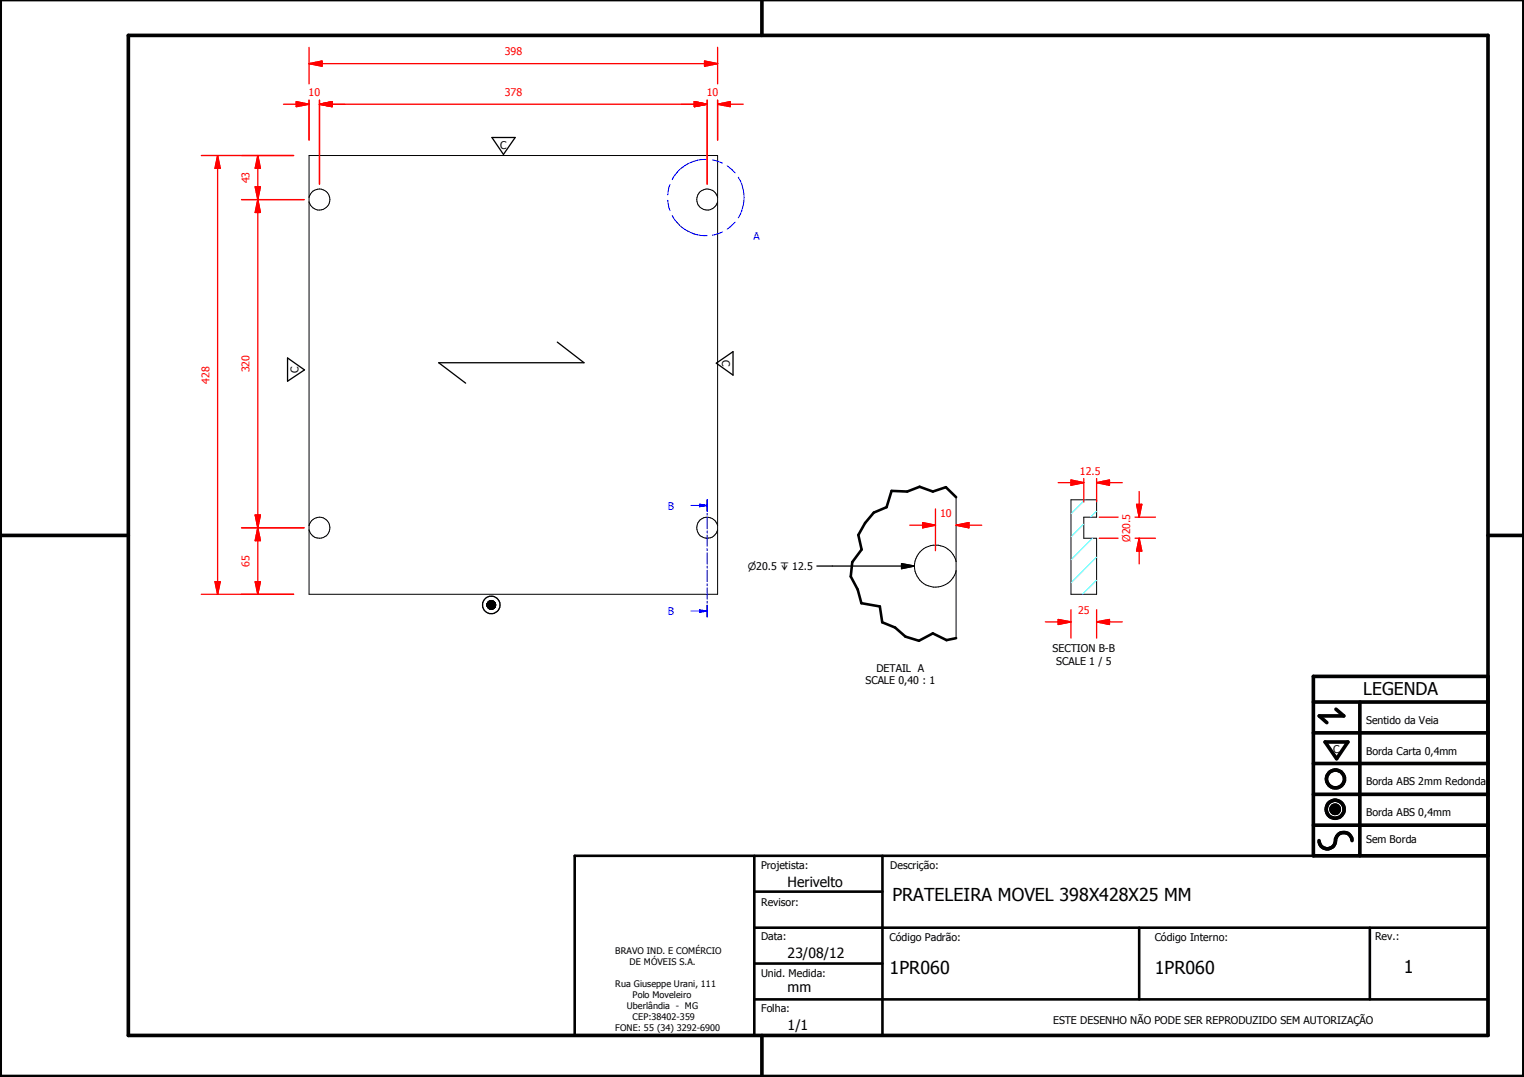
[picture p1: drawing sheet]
<svg xmlns="http://www.w3.org/2000/svg" width="297mm" height="210mm" viewBox="0 0 297 210" stroke-linecap="round" stroke-linejoin="round" font-family="sans-serif">
<g fill="none" stroke="#000" stroke-width=".19">
<path d="M60.2 30.3h79.7v85.5h-79.7zM60.2 38.4a2.06 2.06 0 0 1 3.2-1.2 2.06 2.06 0 0 1 0 3.4 2.06 2.06 0 0 1-3.2-1.2M139.9 38.4a2.06 2.06 0 0 0-3.2-1.2 2.06 2.06 0 0 0 0 3.4 2.06 2.06 0 0 0 3.2-1.2M186.3 96.9v27.5M208.7 97.4h5v3.4h-2.5v4.1h2.5v10.9h-5zM60.2 102.4a2.05 2.05 0 0 1 3.2-1.2 2.05 2.05 0 0 1 0 3.3 2.05 2.05 0 0 1-3.2-1.2M94.9 117.7v.4zM94.9 117.7v.3zM94.9 117.8v.2zM95 117.6v.6zM95 117.6l-.1 .5zM95 117.5v.8z"/>
<path d="M95 117.5v.7zM95.1 117.4v1zM95.1 117.3h.1l-.1 1.1zM95.1 117.3v1.1zM95.2 117.3v1.2zM95.2 117.2v1.4zM95.3 117.2v1.4zM95.4 117.1v1.6zM95.5 117.1v1.6zM95.5 117.1l-.1 1.6zM95.6 117.1v1.6zM95.7 117.1v1.6z"/>
<path d="M95.7 117.1l-.1 1.6zM95.8 117.1v1.6zM95.8 117.1l-.1 1.6zM95.9 117.1l-.1 1.6zM95.9 117.1v1.6zM96 117.1l-.1 1.6zM96 117.1v1.6zM96.1 117.1l-.1 1.6zM96.1 117.1v1.6zM96.2 117.2l-.1 1.5zM96.2 117.2v1.4zM96.3 117.3l-.1 1.3z"/>
<path d="M96.3 117.3v1.2zM96.4 117.3l-.1 1.2zM96.4 117.3v1.1zM96.4 117.4v1zM96.5 117.5l-.1 .9zM96.5 117.5v.8zM96.5 117.6v.7zM96.5 117.6v.6zM96.6 117.6l-.1 .6zM96.6 117.6v.6zM96.6 117.7v.5zM96.6 117.7v.4z"/>
<path d="M96.6 117.8v.3zM96.6 117.8v.2zM139.9 102.4a2.05 2.05 0 0 0-3.2-1.2 2.05 2.05 0 0 0 0 3.3 2.05 2.05 0 0 0 3.2-1.2M186.3 109.4a4.1 4.1 0 0 0-6.3-2.5 4.1 4.1 0 0 0 0 6.8 4.1 4.1 0 0 0 6.3-2.4M259.4 157.6l1.6 .1zM259.4 157.7l1.6 .1zM259.4 157.8l1.6 .1zM259.4 157.9h1.6v.1zM259.4 157.9l1.6 .1h-1.5zM259.4 157.6h1.6zM259.5 158h1.5zM259.5 158l1.4 .1z"/>
<path d="M259.5 157.5l1.5 .1zM259.5 158.1h1.4zM259.5 157.4l1.5 .1zM259.5 158.1l1.4 .1zM259.5 157.3l1.4 .1zM259.6 158.2h1.3zM259.6 158.2h1.2zM259.6 157.2l1.3 .1zM259.6 158.2l1.2 .1zM259.6 157.2h1.3zM259.7 158.3h1.1zM259.7 158.3l1 .1z"/>
<path d="M259.7 157.1l1.1 .1zM259.7 157.1h1.1zM259.8 158.4h.9zM259.8 158.4h.8zM259.8 157.1h1zM259.8 157.1h.9zM259.8 158.4l.8 .1zM259.8 157l.9 .1zM259.8 157h.8zM259.9 158.5h.7zM259.9 158.5h.6zM259.9 157h.7z"/>
<path d="M260 158.5h.5zM260 158.5h.4zM260 157h.6zM260.1 158.5h.3zM260.1 158.5h.2zM260.1 156.9l.4 .1zM260.1 156.9h.3zM260.1 156.9h.2z"/>
</g>
<path d="M186.3 96.9l-1.9-1.9-2.6 .8-2.6-.9-2.4 .9-3-.1-1 3.1-2.5 1.1-1.7 2-1.3 2.4 .6 2.8-1.8 2.5-.3 2.8 1.4 2.5 .7 2.7 3.6 .6 .5 3.1 2.5 1 2 1.8 2.6 .8 2.7-1.5 2.7 1.4 1.8-.4M112 166.8h178v35h-178zM147 173.8h25M147 166.8v35M172 166.8v35M147 194.8h143M147 180.8h143M147 187.8h25M222 180.8v14M267 180.8v14" fill="none" stroke="#000" stroke-width=".51"/>
<g fill="#000">
<path d="M95 117.6l-.1 .5zM94.9 117.7v.4zM94.9 117.7v.3zM94.9 117.8v.2zM95 117.6v.6zM95 117.5v.7zM95 117.5v.8zM95.1 117.3v1.1zM95.1 117.4v1zM95.1 117.3h.1l-.1 1.1zM95.2 117.3v1.2zM95.2 117.2v1.4z"/>
<path d="M95.3 117.2v1.4zM95.4 117.1v1.6zM95.5 117.1v1.6zM95.5 117.1l-.1 1.6zM95.6 117.1v1.6zM95.7 117.1v1.6zM95.7 117.1l-.1 1.6zM95.8 117.1v1.6zM95.8 117.1l-.1 1.6zM95.9 117.1l-.1 1.6zM95.9 117.1v1.6zM96 117.1l-.1 1.6z"/>
<path d="M96 117.1v1.6zM96.1 117.1l-.1 1.6zM96.1 117.1v1.6zM96.2 117.2l-.1 1.5zM96.2 117.2v1.4zM96.3 117.3l-.1 1.3zM96.3 117.3v1.2zM96.4 117.3l-.1 1.2zM96.4 117.3v1.1zM96.4 117.4v1zM96.5 117.5l-.1 .9zM96.5 117.5v.8z"/>
<path d="M96.5 117.6v.7zM96.5 117.6v.6zM96.6 117.6l-.1 .6zM96.6 117.6v.6zM96.6 117.7v.5zM96.6 117.7v.4zM96.6 117.8v.3zM96.6 117.8v.2zM259.4 157.6h1.6zM259.5 157.5l1.5 .1zM259.5 157.4l1.5 .1zM259.5 157.3l1.4 .1z"/>
<path d="M259.6 157.2l1.3 .1zM259.6 157.2h1.3zM259.7 157.1l1.1 .1zM259.7 157.1h1.1zM259.8 157.1h1zM259.8 157.1h.9zM259.8 157l.9 .1zM259.8 157h.8zM259.9 157h.7zM260 157h.6zM260.1 156.9l.4 .1zM260.1 156.9h.3z"/>
<path d="M260.1 156.9h.2zM260.1 158.5h.2zM260 158.5h.4zM260.1 158.5h.3zM259.9 158.5h.6zM260 158.5h.5zM259.8 158.4l.8 .1zM259.9 158.5h.7zM259.8 158.4h.8zM259.7 158.3l1 .1zM259.8 158.4h.9zM259.6 158.2l1.2 .1z"/>
<path d="M259.7 158.3h1.1zM259.6 158.2h1.2zM259.5 158.1l1.4 .1zM259.6 158.2h1.3zM259.5 158l1.4 .1zM259.5 158.1h1.4zM259.4 157.9l1.6 .1h-1.5zM259.5 158h1.5zM259.4 157.6l1.6 .1zM259.4 157.7l1.6 .1zM259.4 157.8l1.6 .1zM259.4 157.9h1.6v.1z"/>
</g>
<g fill="none" stroke="#000" stroke-width=".71">
<path d="M148.5 0v6.9M297 -.1v209.9h-297v-209.9M25 6.9h265v194.9h-265zM0 104.4h25M290 104.4h7M256 136.8h34M260.4 138.2l1.5 1.3h-4.8l1.5 1.3M265 136.8v30M290 131.8h-34v35h34M256 154.8h34M256 148.8h34M256 142.8h34"/>
<path d="M258.3 144.6h4.4l-2.2 3.3zM256 160.8h34M257.1 163.8a1.62 1.62 0 0 0 1.8 1.6 1.62 1.62 0 0 0 1.4-1.9 1.63 1.63 0 0 1 1.7-1.2 1.63 1.63 0 0 1 1.5 1.5M148.5 201.8v8"/>
<circle cx="260.2" cy="157.7" r="1.76"/>
<circle cx="260.2" cy="157.7" r=".82"/>
<circle cx="260.3" cy="151.8" r="1.76"/>
</g>
<g fill="none" stroke="#00f" stroke-width=".19">
<path d="M130.1 39l.5 2.1M130.6 35.9l-.5 2.1M137.8 31.1a7.3 7.3 0 0 0-6.8 3.9M138.8 31.2l2 .6M141.7 32.3l1.6 1.4M143.9 34.5a7.5 7.5 0 0 1 0 8M131 42a7.4 7.4 0 0 0 6.8 3.9M140.8 45.2l-2 .6M143.3 43.3l-1.6 1.4M137.8 97.4v2.3M136.4 119.1h1.4M137.8 100v.5"/>
<path d="M137.8 100.8v2.3M137.8 103.5v.4M137.8 104.3v2.2M137.8 106.9v.4M137.8 107.7v2.2M137.8 110.3v.4M137.8 111.1v2.3M137.8 113.7v.5M137.8 114.6v2.2M137.8 117.2v.4M137.8 118v2.2"/>
</g>
<path d="M137.8 97.4v2.3M137.8 118v2.2" fill="none" stroke="#00f" stroke-width=".3"/>
<path d="M136.4 118.9l1.4 .2-1.4 .2z" fill="#00f"/>
<path d="M136.4 98.5h1.4M134.7 119.1h1.7M136.4 118.9l1.4 .2-1.4 .2z" fill="none" stroke="#00f" stroke-width=".19"/>
<path d="M136.4 98.3l1.4 .2-1.4 .3z" fill="#00f"/>
<path d="M134.7 98.5h1.7M136.4 98.3l1.4 .2-1.4 .3z" fill="none" stroke="#00f" stroke-width=".19"/>
<path d="M211.5 97.4l-2.8 2.8M213.7 99.7l-1.1 1.1M211.2 102.2l-2.5 2.4M212.9 104.9l-4.2 4.2M213.7 113.1l-2.7 2.7M213.7 108.6l-5 5" fill="none" stroke="#0ff" stroke-width=".19"/>
<path d="M57.7 20.3h2.5" fill="none" stroke="#f00" stroke-width=".25"/>
<path d="M57.7 19.8l2.5 .5-2.5 .5z" fill="#f00"/>
<path d="M57.7 19.8l2.5 .5-2.5 .5zM62.3 20.3h2.4" fill="none" stroke="#f00" stroke-width=".25"/>
<path d="M62.3 20.3l2.4-.5v1z" fill="#f00"/>
<path d="M60.2 19.5v7.8M62.3 19.5v16.4M55.2 20.3h2.5M62.3 20.3l2.4-.5v1zM62.3 20.3h5" fill="none" stroke="#f00" stroke-width=".25"/>
<path d="M62.3 20.3l2.4-.5v1z" fill="#f00"/>
<path d="M62.3 20.3l2.4-.5v1zM135.3 20.3h2.5" fill="none" stroke="#f00" stroke-width=".25"/>
<path d="M135.3 19.8l2.5 .5-2.5 .5z" fill="#f00"/>
<path d="M62.3 19.5v16.4M135.3 19.8l2.5 .5-2.5 .5zM137.8 19.5v16.4M64.7 20.3h73.1" fill="none" stroke="#f00" stroke-width=".25"/>
<path d="M135.3 19.8l2.5 .5-2.5 .5z" fill="#f00"/>
<path d="M135.3 19.8l2.5 .5-2.5 .5zM139.9 20.3h2.4" fill="none" stroke="#f00" stroke-width=".25"/>
<path d="M139.9 20.3l2.4-.5v1z" fill="#f00"/>
<path d="M137.8 19.5v16.4M139.9 19.5v7.8M132.8 20.3h2.5M139.9 20.3l2.4-.5v1zM142.3 20.3h2.6M50.2 113.4v2.4" fill="none" stroke="#f00" stroke-width=".25"/>
<path d="M49.7 113.4h1.1l-.6 2.4z" fill="#f00"/>
<path d="M49.7 113.4h1.1l-.6 2.4zM50.2 102.9v2.5" fill="none" stroke="#f00" stroke-width=".25"/>
<path d="M50.2 102.9l.6 2.5h-1.1z" fill="#f00"/>
<path d="M47.1 115.8h10.1M47.1 102.9h12.2M50.2 102.9l.6 2.5h-1.1zM50.2 100.4v2.5M50.2 105.4v8" fill="none" stroke="#f00" stroke-width=".25"/>
<path d="M49.7 100.4h1.1l-.6 2.5z" fill="#f00"/>
<path d="M50.2 38.9v2.5M49.7 100.4h1.1l-.6 2.5z" fill="none" stroke="#f00" stroke-width=".25"/>
<path d="M50.2 38.9l.6 2.5h-1.1z" fill="#f00"/>
<path d="M47.1 38.9h12.2M50.2 38.9l.6 2.5h-1.1zM50.2 36.4v2.5M50.2 41.4v59M47.1 102.9h12.2" fill="none" stroke="#f00" stroke-width=".25"/>
<path d="M49.7 36.4h1.1l-.6 2.5z" fill="#f00"/>
<path d="M49.7 36.4h1.1l-.6 2.5zM50.2 30.3v2.5" fill="none" stroke="#f00" stroke-width=".25"/>
<path d="M50.2 30.3l.6 2.5h-1.1z" fill="#f00"/>
<path d="M47.1 30.3h10.1M47.1 38.9h12.2M50.2 30.3l.6 2.5h-1.1zM50.2 32.8v3.6M42.4 113.4v2.4" fill="none" stroke="#f00" stroke-width=".25"/>
<path d="M41.9 113.4h1l-.5 2.4z" fill="#f00"/>
<path d="M42.4 30.3v2.5M41.9 113.4h1l-.5 2.4z" fill="none" stroke="#f00" stroke-width=".25"/>
<path d="M42.4 30.3l.5 2.5h-1z" fill="#f00"/>
<path d="M60.2 12.4h2.6M39.2 30.3h18M42.4 30.3l.5 2.5h-1zM42.4 32.8v80.6M39.2 115.8h18" fill="none" stroke="#f00" stroke-width=".25"/>
<path d="M60.2 12.4l2.6-.5v1z" fill="#f00"/>
<path d="M60.2 12.4l2.6-.5v1zM137.3 12.4h2.6" fill="none" stroke="#f00" stroke-width=".25"/>
<path d="M137.3 11.9l2.6 .5-2.6 .5z" fill="#f00"/>
<path d="M60.2 9.2v7.1M60.2 19.5v7.8M62.8 12.4h74.5M137.3 11.9l2.6 .5-2.6 .5zM139.9 9.2v7.1M139.9 19.5v7.8M179.8 102.4h2.5" fill="none" stroke="#f00" stroke-width=".25"/>
<g fill="none" stroke="#000" stroke-width=".25">
<path d="M95.9 26.8h4.5l-2.3 3.3zM56 69.8l3.3 2.3-3.3 2.2zM108.6 66.7l5.2 4h-28.3l5.3 4M139.6 70.8l3.3-2.3v4.6z"/>
<circle cx="95.8" cy="117.9" r=".83"/>
<circle cx="95.8" cy="117.9" r="1.71"/>
</g>
<path d="M179.8 101.9l2.5 .5-2.5 .5z" fill="#f00"/>
<path d="M179.8 101.9l2.5 .5-2.5 .5zM186.3 102.4h2.5" fill="none" stroke="#f00" stroke-width=".25"/>
<path d="M186.3 102.4l2.5-.5v1z" fill="#f00"/>
<path d="M182.3 99.2v8.1M177.3 102.4h2.5M186.3 102.4l2.5-.5v1zM188.8 102.4h2.5M222 104.9v2.5" fill="none" stroke="#f00" stroke-width=".25"/>
<path d="M159.2 110.3h19M175.7 109.9l2.5 .4-2.5 .5z" fill="none" stroke="#000" stroke-width=".25"/>
<path d="M175.7 109.9l2.5 .4-2.5 .5z" fill="#000"/>
<path d="M222 104.9l.5 2.5h-1z" fill="#f00"/>
<path d="M222 98.3v2.5M222 104.9l.5 2.5h-1z" fill="none" stroke="#f00" stroke-width=".25"/>
<path d="M221.5 98.3h1l-.5 2.5z" fill="#f00"/>
<path d="M208.7 94.1h2.5M221.5 98.3h1l-.5 2.5zM222 95.8v2.5M214.2 100.8h3.7M214.2 104.9h3.7M221.2 100.8h4M221.2 104.9h4M222 107.4v2.5" fill="none" stroke="#f00" stroke-width=".25"/>
<path d="M208.7 93.6l2.5 .5-2.5 .5z" fill="#f00"/>
<path d="M208.7 93.6l2.5 .5-2.5 .5zM213.7 94.1h2.5" fill="none" stroke="#f00" stroke-width=".25"/>
<path d="M213.7 94.1l2.5-.5v1z" fill="#f00"/>
<path d="M206.2 94.1h2.5M211.2 93.3v4.5M213.7 94.1l2.5-.5v1zM213.7 93.3v4.5M216.2 94.1h2.5M206.2 121.2h2.5" fill="none" stroke="#f00" stroke-width=".25"/>
<path d="M206.2 120.7l2.5 .5-2.5 .5z" fill="#f00"/>
<path d="M206.2 120.7l2.5 .5-2.5 .5zM213.7 121.2h2.5" fill="none" stroke="#f00" stroke-width=".25"/>
<path d="M213.7 121.2l2.5-.5v1z" fill="#f00"/>
<path d="M208.7 118.8v5.6M213.7 118.8v5.6M203.7 121.2h2.5M213.7 121.2l2.5-.5v1zM216.2 121.2h2.5" fill="none" stroke="#f00" stroke-width=".25"/>
<g font-size="3.5">
<text x="173.9" y="175.7">PRATELEIRA MOVEL 398X428X25 MM</text>
<text x="173.4" y="189.7">1PR060</text>
<text x="225.1" y="189.7">1PR060</text>
<text x="273.6" y="189.7">1</text>
</g>
<text font-size="3.4" x="265.7" y="135.4">LEGENDA</text>
<g font-size="2.7">
<text x="153.5" y="172.8">Herivelto</text>
<text x="153.5" y="186.6">23/08/12</text>
<text x="153.5" y="193.4">mm</text>
<text x="153.5" y="200.8">1/1</text>
</g>
<g font-size="2.1" fill="#f00">
<text x="98.4" y="10.8">398</text>
<text x="60.2" y="18.7">10</text>
<text x="98.4" y="18.7">378</text>
<text x="137.7" y="18.7">10</text>
<text x="48.6" y="35.7" transform="rotate(-90 48.6 35.7)">43</text>
<text x="40.8" y="74.8" transform="rotate(-90 40.8 74.8)">428</text>
<text x="48.6" y="72.6" transform="rotate(-90 48.6 72.6)">320</text>
<text x="210.5" y="92.5">12.5</text>
<text x="183.2" y="100.8">10</text>
<text x="220.3" y="105.6" transform="rotate(-90 220.3 105.6)">Ø20.5</text>
<text x="48.6" y="110.5" transform="rotate(-90 48.6 110.5)">65</text>
<text x="210.1" y="119.6">25</text>
</g>
<g font-size="2.1">
<text x="97.5" y="29">C</text>
<text x="140.8" y="70.1" transform="rotate(90 140.8 70.1)">C</text>
<text x="58.2" y="72.8" transform="rotate(-90 58.2 72.8)">C</text>
<text x="170.8" y="130.9">DETAIL A</text>
<text x="205.1" y="127.1">SECTION B-B</text>
<text x="205.9" y="129.6">SCALE 1 / 5</text>
<text x="168.7" y="133.4">SCALE 0,40 : 1</text>
<text x="266.3" y="141.1">Sentido da Veia</text>
<text x="259.8" y="146.7">C</text>
<text x="266.3" y="147.2">Borda Carta 0,4mm</text>
<text x="266.3" y="153.1">Borda ABS 2mm Redonda</text>
<text x="266.3" y="159">Borda ABS 0,4mm</text>
<text x="266.3" y="164.4">Sem Borda</text>
<text x="148.4" y="169.3">Projetista:</text>
<text x="173.5" y="169.5">Descrição:</text>
<text x="148.4" y="176.6">Revisor:</text>
<text x="148.4" y="183.2">Data:</text>
<text x="173.4" y="183.3">Código Padrão:</text>
<text x="225.1" y="183.3">Código Interno:</text>
<text x="268" y="183.2">Rev.:</text>
<text x="148.4" y="190.5">Unid. Medida:</text>
<text x="148.4" y="197.2">Folha:</text>
<text x="205.3" y="199.5">ESTE DESENHO NÃO PODE SER REPRODUZIDO SEM AUTORIZAÇÃO</text>
</g>
<g font-size="2.1" fill="#00f">
<text x="146.9" y="46.8">A</text>
<text x="130.2" y="99.3">B</text>
<text x="130.2" y="119.8">B</text>
</g>
<text font-size="1.9" x="145.8" y="111.1">⌀20.5 ↧ 12.5</text>
<g font-size="1.8">
<text x="119.9" y="186">BRAVO IND. E COMÉRCIO</text>
<text x="122.7" y="188.1">DE MÓVEIS S.A.</text>
<text x="119.9" y="192.4">Rua Giuseppe Urani, 111</text>
<text x="122.2" y="196.7">Uberlândia - MG</text>
<text x="123.3" y="194.6">Polo Moveleiro</text>
<text x="119.9" y="201">FONE: 55 (34) 3292-6900</text>
<text x="123.3" y="198.8">CEP:38402-359</text>
</g>
</svg>
